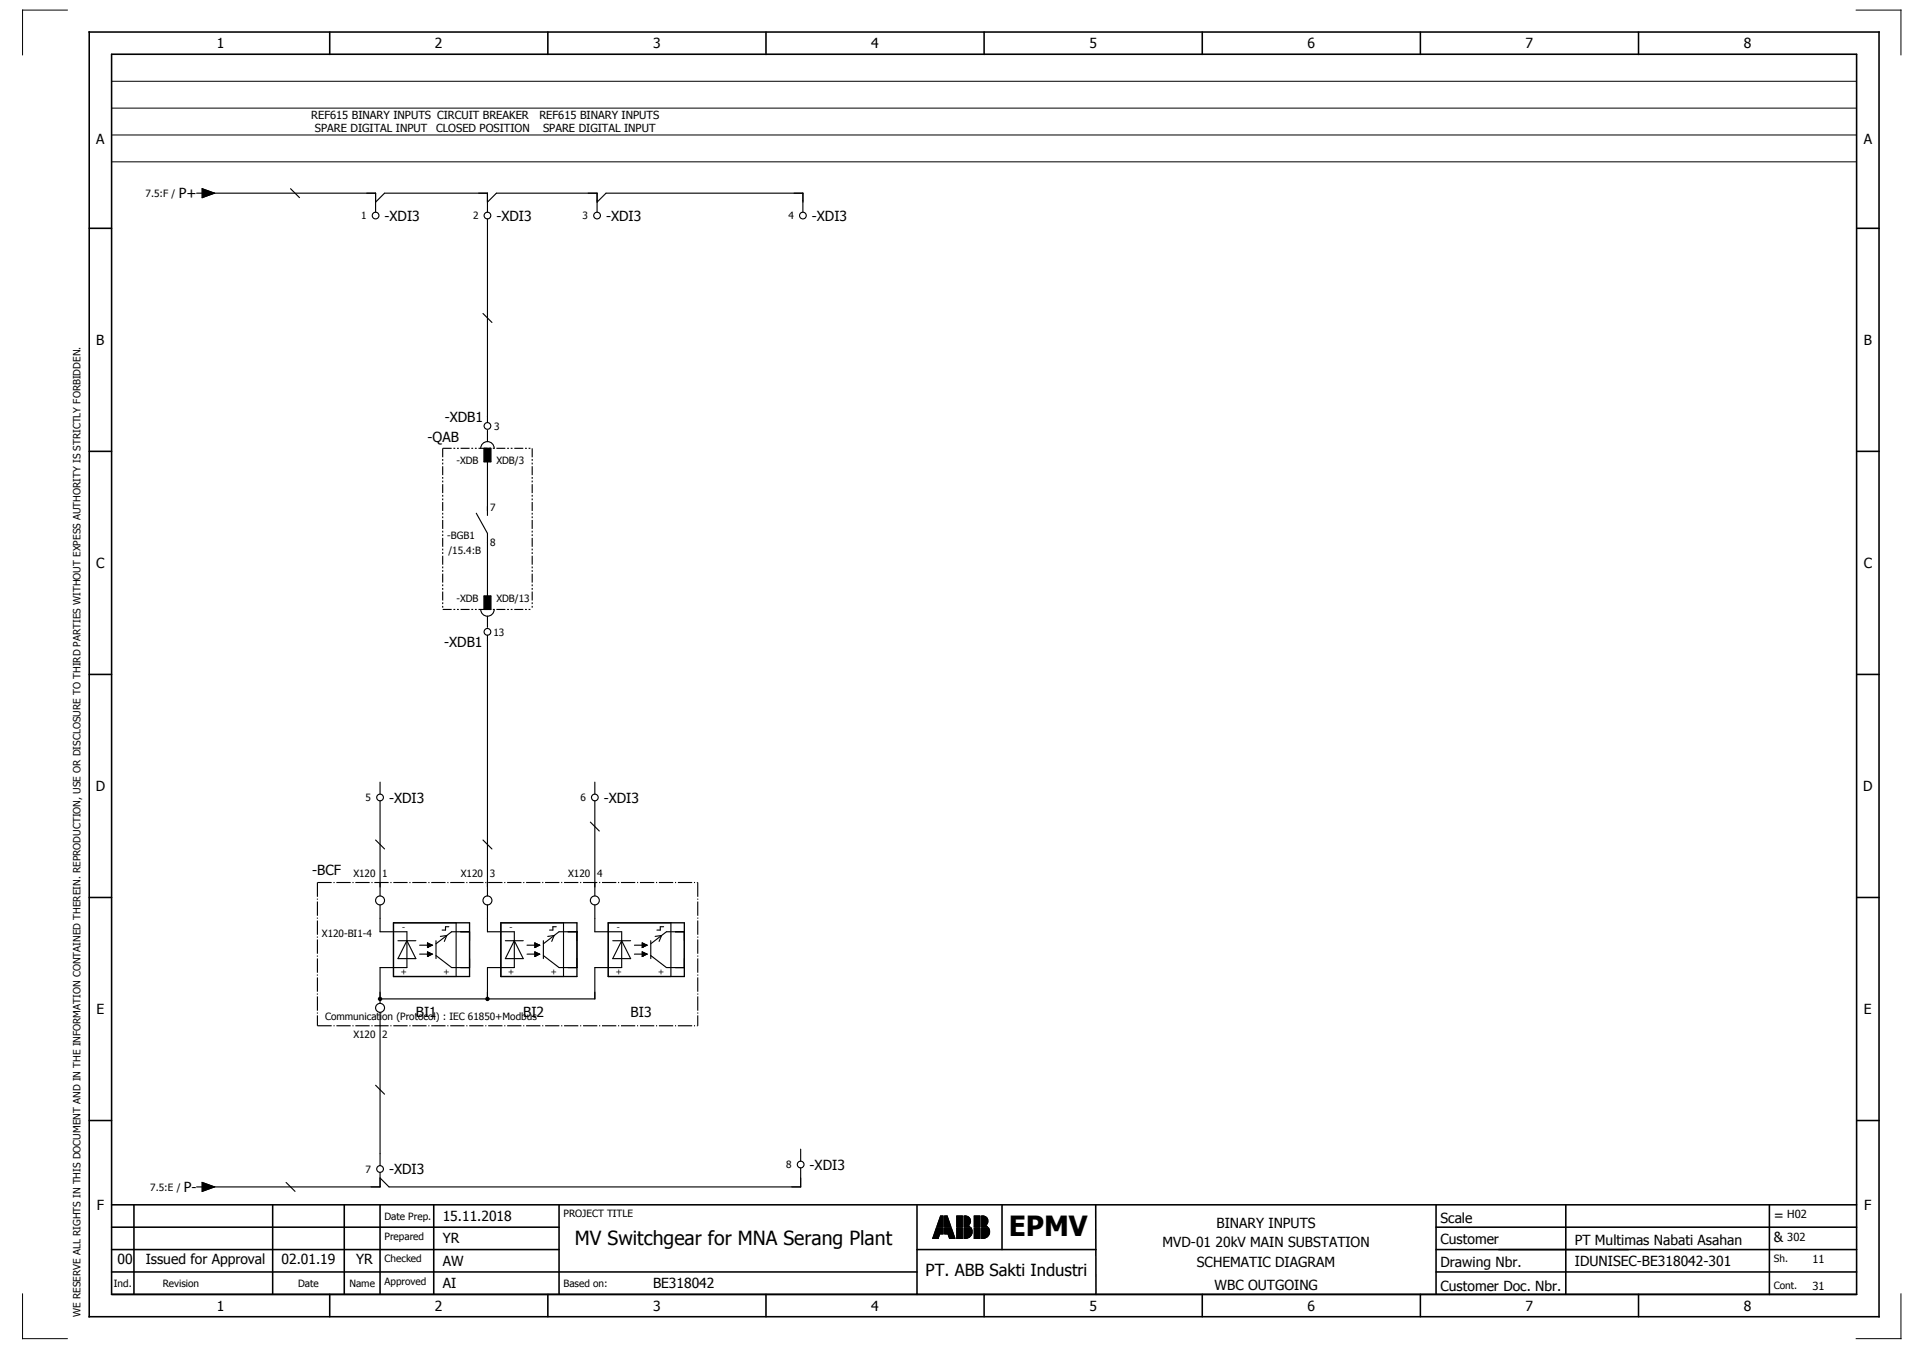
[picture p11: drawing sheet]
<svg xmlns="http://www.w3.org/2000/svg" width="427mm" height="301mm" viewBox="0 0 427 301" stroke-linecap="round" stroke-linejoin="round" font-family="sans-serif">
<g fill="none" stroke="#000" stroke-width=".35">
<path d="M19.9 7.2h400v287h-400zM24.9 12.1h390v277.1h-390zM73.7 7.2v5M122.4 7.2v5M171.2 7.2v5M219.9 7.2v5M268.7 7.2v5M317.4 7.2v5M366.2 7.2v5M19.9 51h5M414.9 51h5M19.9 100.8h5"/>
<path d="M414.9 100.8h5M19.9 150.7h5M414.9 150.7h5M19.9 200.5h5M414.9 200.5h5M19.9 250.3h5M414.9 250.3h5M24.9 279.2h100M24.9 269.2h390M24.9 274.2h100M29.9 269.2v20M60.9 269.2v20"/>
<path d="M76.9 269.2v20M84.9 269.2v20M96.9 269.2v20M124.9 269.2v20M204.9 279.2h40M204.9 269.2v20M223.9 269.2v10M244.9 269.2v20M320.9 279.2h94M320.9 269.2v20M320.9 274.2h94M349.9 269.2v20"/>
<path d="M395.4 269.2v20M24.9 289.2h390M24.9 284.2h180M73.7 289.2v5M122.4 289.2v5M171.2 289.2v5M219.9 289.2v5M268.7 289.2v5M317.4 289.2v5M320.9 284.2h94M366.2 289.2v5"/>
</g>
<g fill="none" stroke="#000" stroke-width=".22">
<path d="M15 2.3h-10v10M24.9 18.2h390M24.9 12.2h390M414.8 2.3h10v10M24.9 24.2h390M24.9 30.2h390M24.9 36.2h390M208.5 276.5v.2M208.6 276.3v.4M208.6 276.1v.6M208.7 275.9v.8M208.8 275.6v1.1"/>
<path d="M208.9 275.4v1.3M209 275.2v1.5M209 275v1.7M209.1 274.7v2M209.2 274.5v2.2M209.3 274.3l-.9 2.4h1.3l.3-1M209.3 274.3h1.5v1.4h-.8M209.3 274.3v2.4M209.4 273.8v.2M209.4 274.3v2.4M209.5 273.6v.4M209.5 274.3v2.4"/>
<path d="M209.6 273.4v.6M209.6 274.3v2.4M209.7 273.2v.8M209.7 274.3v2.4M209.7 273v1M209.7 274.3v2.2M209.8 272.7v1.3M209.8 274.3v2M209.9 272.5v1.5M209.9 274.3v1.8M210 272.3v1.7M210 274.3v1.6"/>
<path d="M210 272.1v1.9M210 274.3v1.4M210.1 271.8v2.2M210.1 274.3v1.4M210.2 271.7h.6v2.3h-1.4zM210.2 271.7v2.3M210.2 274.3v1.4M210.3 271.7v2.3M210.3 274.3v1.4M210.4 271.7v2.3M210.4 274.3v1.4M210.5 271.7v2.3"/>
<path d="M210.5 274.3v1.4M210.6 271.7v2.3M210.6 274.3v1.4M210.7 271.7v2.3M210.7 274.3v1.4M210.8 271.7v2.3M210.8 274.3v1.4M211.1 271.7h.6l.8 2.3h-1.4zM211.1 271.7v2.3M211.1 274.3v1.4M211.2 271.7v2.3M211.2 274.3v1.4"/>
<path d="M211.3 271.7v2.3M211.3 274.3v1.4M211.4 271.7v2.3M211.4 274.3v1.4M211.5 271.7v2.3M211.5 274.3v1.4M211.6 271.7v2.3M211.6 274.3v1.4M211.7 271.7v2.3M211.7 274.3v1.4M211.8 271.9v2.1M211.8 274.3v1.4"/>
<path d="M211.8 275.7h-.7v-1.4h1.5l.8 2.4M211.8 275.7l.4 1h1.2M211.8 272.1v1.9M211.9 272.3v1.7M211.9 274.3v1.6M212 272.5v1.5M212 274.3v1.8M212.1 272.8v1.2M212.1 274.3v2M212.2 273v1M212.2 274.3v2.3M212.2 273.2v.8"/>
<path d="M212.2 274.3v2.4M212.3 273.4v.6M212.3 274.3v2.4M212.4 273.7v.3M212.4 274.3v2.4M212.5 273.9v.1M212.5 274.3v2.4M212.6 274.3v2.4M212.7 274.6v2.1M212.8 274.8v1.9M212.9 275v1.7M212.9 275.2v1.5"/>
<path d="M213 275.5v1.2M213.1 275.7v1M213.2 275.9v.8M213.3 276.1v.6M213.3 276.3v.4M213.4 276.6v.1M213.8 271.7h1.3v2.3h-1.3zM213.8 274.3h1.3v2.4h-1.3zM213.9 271.7v2.3M213.9 274.3v2.4M214 271.7v2.3M214 274.3v2.4"/>
<path d="M214.1 271.7v2.3M214.1 274.3v2.4M214.2 271.7v2.3M214.2 274.3v2.4M214.3 271.7v2.3M214.3 274.3v2.4M214.4 271.7v2.3M214.4 274.3v2.4M214.5 271.7v2.3M214.5 274.3v2.4M214.6 271.7v2.3M214.6 274.3v2.4"/>
<path d="M214.7 271.7v2.3M214.7 274.3v2.4M214.8 271.7v2.3M214.8 274.3v2.4M214.9 271.7v2.3M214.9 274.3v2.4M215 271.7v2.3M215 274.3v2.4M215.4 271.7a1.16 1.16 0 0 1 1.4 .6 1.16 1.16 0 0 1-.5 1.5l.5 .2h-1.4zM215.5 271.7v2.3M215.5 274.3v2.4M215.6 271.7v2.3"/>
<path d="M215.6 274.3v2.4M215.7 271.7v2.3M215.7 274.3v2.4M215.8 271.7v2.3M215.8 274.3v2.4M215.9 271.7v2.3M215.9 274.3v2.4M216 271.7v2.3M216 274.3v2.3M216.1 271.7v2.3M216.1 274.3v2.3M216.2 271.7v2.3"/>
<path d="M216.2 274.3v2.3M216.3 271.8v2.2M216.3 274.3v2.3M216.4 271.8v2.2M216.4 274.3v2.2M216.5 271.9v1.8M216.5 273.8v.2M216.5 274.3v2.2M216.5 271.9v1.7M216.5 273.9v.1M216.6 272v1.5M216.6 273.9v.1"/>
<path d="M216.6 274.3v2.1M216.7 272.1v1.4M216.7 274h.1M216.7 274.3v2.1M216.8 272.2v1.1M216.8 274.3v2M216.8 272.4v.8M216.8 274.3v1.9M216.9 274.3v1.8M217 274.3v1.7M217 274.3a1.5 1.5 0 0 1-1.2 2.4M217 274.3h-1.6v2.4h.4"/>
<path d="M217.1 274.4v1.5M217.2 274.5v1.3M217.2 274.8v.8M217.7 271.7h1.3v2.3h-1.3zM217.7 274.3h1.3v2.4h-1.3zM217.8 271.7v2.3M217.8 274.3v2.4M217.9 271.7v2.3M217.9 274.3v2.4M218 271.7v2.3M218 274.3v2.4M218.1 271.7v2.3"/>
<path d="M218.1 274.3v2.4M218.2 271.7v2.3M218.2 274.3v2.4M218.3 271.7v2.3M218.3 274.3v2.4M218.4 271.7v2.3M218.4 274.3v2.4M218.5 271.7v2.3M218.5 274.3v2.4M218.6 271.7v2.3M218.6 274.3v2.4M218.7 271.7v2.3"/>
<path d="M218.7 274.3v2.4M218.8 271.7v2.3M218.8 274.3v2.4M218.9 271.7v2.3M218.9 274.3v2.4M219 271.7v2.3M219 274.3v2.4M219.3 274.3h1.6a1.53 1.53 0 0 1 0 1.7 1.53 1.53 0 0 1-1.6 .7zM219.3 271.7a1.16 1.16 0 0 1 1.4 .6 1.16 1.16 0 0 1-.5 1.5l.5 .2h-1.4zM219.4 271.7v2.3M219.4 274.3v2.4M219.5 271.7v2.3"/>
<path d="M219.5 274.3v2.4M219.6 271.7v2.3M219.6 274.3v2.4M219.7 271.7v2.3M219.7 274.3v2.4M219.8 271.7v2.3M219.8 274.3v2.4M219.9 271.7v2.3M219.9 274.3v2.3M220 271.7v2.3M220 274.3v2.3M220.1 271.7v2.3"/>
<path d="M220.1 274.3v2.3M220.2 271.8v2.2M220.2 274.3v2.3M220.3 271.8v2.2M220.3 274.3v2.2M220.4 271.9v1.8M220.4 273.8v.2M220.4 274.3v2.2M220.4 271.9v1.7M220.4 273.9v.1M220.5 272v1.5M220.5 273.9v.1"/>
<path d="M220.5 274.3v2.1M220.6 272.1v1.3M220.6 274h.1M220.6 274.3v2.1M220.7 272.2v1.1M220.7 274.3v2M220.8 272.4v.8M220.8 274.3v1.9M220.8 274.3v1.8M220.9 274.3v1.7M221 274.4v1.5M221.1 274.6v1.2"/>
<path d="M221.1 274.8v.7M5 289.1v10h10M424.8 289.1v10h-10"/>
</g>
<g fill="none" stroke="#000" stroke-width=".25">
<path d="M43.9 43.2h1.3M45.2 42.2l2.7 1-2.7 1zM45.9 43.2h38v4.2M64.9 42.2l2 2M83.9 45.2l2-2h23v4.2M108.9 45.2l2-2h22.5v4.2M108.9 48.9v45.5M133.4 45.2l2-2h44v4.2M107.9 70l2 2M108.9 96.2v2.5M106.4 114.7l2.5 4.5v14M107.4 100.2a1.5 1.5 0 0 1 1.5-1.5 1.5 1.5 0 0 1 1.5 1.5"/>
<path d="M108.2 100.2h1.5v3h-1.5zM108.9 103.2v12M107.4 136.2a1.5 1.5 0 0 0 1.5 1.5 1.5 1.5 0 0 0 1.5-1.5M108.2 133.2h1.5v3h-1.5zM108.9 137.7v2.5M108.9 141.9v58.3M84.9 174.7v2.7M84.9 178.9v21.3M132.9 174.7v2.7M132.9 178.9v21.3M83.9 187.7l2 2M107.9 187.7l2 2"/>
<path d="M131.9 183.7l2 2M84.9 202.2v6h6v8h-6v8M87.9 206.2h14v12h-14zM88.9 210.2h4M90.9 210.2l2 4h-4zM93.8 211.2h2.8M93.8 213.2h2.8M95.5 213.7h.1M95.5 211.7h.1M96.6 213.2l-1.1 .5M96.6 213.2l-1.1-.5v1M96.6 211.2l-1.1-.5v1"/>
<path d="M96.6 211.2l-1.1 .5M97.4 210.8l3.5-2.6h4v8h-4l-3.5-2.7M97.4 210.2v4M98.4 209.2l1.4-.2-.5 1.3M100.3 207h-.7v.8h-.8M108.9 202.2v6h6v8h-6v7M111.9 206.2h14v12h-14zM112.9 210.2h4M114.9 210.2l2 4h-4zM117.8 211.2h2.8M117.8 213.2h2.8M119.5 213.7h.1"/>
<path d="M119.5 211.7h.1M120.6 213.2l-1.1 .5M120.6 213.2l-1.1-.5v1M120.6 211.2l-1.1-.5v1M120.6 211.2l-1.1 .5M121.4 210.8l3.5-2.6h4v8h-4l-3.5-2.7M121.4 210.2v4M122.4 209.2l1.4-.2-.5 1.3M124.3 207h-.7v.8h-.8M132.9 202.2v6h6v8h-6v7h-48M135.9 206.2h14v12h-14zM136.9 210.2h4"/>
<path d="M138.9 210.2l2 4h-4zM141.8 211.2h2.8M141.8 213.2h2.8M143.5 213.7h.1M143.5 211.7h.1M144.6 213.2l-1.1 .5M144.6 213.2l-1.1-.5v1M144.6 211.2l-1.1-.5v1M144.6 211.2l-1.1 .5M145.4 210.8l3.5-2.6h4v8h-4l-3.5-2.7M145.4 210.2v4M146.4 209.2l1.4-.2-.5 1.3"/>
<path d="M148.3 207h-.7v.8h-.8M84.9 226.2v34.2M83.9 242.4l2 2M178.9 256.7v2.7M43.9 265.2h1.3M45.2 264.2l2.7 1-2.7 1zM63.9 264.2l2 2M84.9 261.9v3.3h-39M178.9 260.9v4.3h-92l-2-2"/>
<circle cx="83.9" cy="48.2" r=".75"/>
<circle cx="108.9" cy="48.2" r=".75"/>
<circle cx="133.4" cy="48.2" r=".75"/>
<circle cx="179.4" cy="48.2" r=".75"/>
<circle cx="108.9" cy="95.2" r=".75"/>
<circle cx="108.9" cy="141.2" r=".75"/>
<circle cx="84.9" cy="178.2" r=".75"/>
<circle cx="132.9" cy="178.2" r=".75"/>
<circle cx="84.9" cy="201.2" r="1"/>
<circle cx="108.9" cy="201.2" r="1"/>
<circle cx="132.9" cy="201.2" r="1"/>
<circle cx="84.9" cy="225.2" r="1"/>
<circle cx="84.9" cy="261.2" r=".75"/>
<circle cx="178.9" cy="260.2" r=".75"/>
</g>
<path d="M98.9 100.2h20M98.9 100.2v36M118.9 100.2v36M98.9 136.2h20" fill="none" stroke="#000" stroke-width=".25" stroke-dasharray="2 .4 .4 .4 .4 .4" stroke-linecap="butt"/>
<path d="M45.2 42.2l2.7 1-2.7 1zM108.2 100.2h1.5v3h-1.5zM108.2 133.2h1.5v3h-1.5zM95.5 212.7l1.1 .5-1.1 .5zM95.5 210.7l1.1 .5-1.1 .5zM119.5 212.7l1.1 .5-1.1 .5zM119.5 210.7l1.1 .5-1.1 .5zM143.5 212.7l1.1 .5-1.1 .5zM143.5 210.7l1.1 .5-1.1 .5zM45.2 264.2l2.7 1-2.7 1z" fill="#000" stroke="#000" stroke-width=".22"/>
<path d="M108.2 136.2h1.5M70.9 197.2h85M70.9 197.2v32M155.9 197.2v32M70.9 229.2h85" fill="none" stroke="#000" stroke-width=".25" stroke-dasharray="3.2 .4 .3 .4" stroke-linecap="butt"/>
<path d="M87.9 206.2h17v12h-17zM111.9 206.2h17v12h-17zM135.9 206.2h17v12h-17z" fill="none" stroke="#000" stroke-width=".3"/>
<g fill="#000">
<circle cx="84.9" cy="223.2" r=".5"/>
<circle cx="108.9" cy="223.2" r=".5"/>
</g>
<text font-size="6.2" x="225.4" y="276.2">EPMV</text>
<text font-size="4.3" x="128.5" y="278.2">MV Switchgear for MNA Serang Plant</text>
<text font-size="3.7" x="206.9" y="285.1">PT. ABB Sakti Industri</text>
<g font-size="3.1">
<text x="48.5" y="10.8">1</text>
<text x="97.2" y="10.8">2</text>
<text x="146" y="10.8">3</text>
<text x="194.7" y="10.8">4</text>
<text x="243.5" y="10.8">5</text>
<text x="292.2" y="10.8">6</text>
<text x="341" y="10.8">7</text>
<text x="389.7" y="10.8">8</text>
<text x="21.5" y="32.2">A</text>
<text x="416.5" y="32.2">A</text>
<text x="40" y="44.3">P+</text>
<text x="85.9" y="49.3">-XDI3</text>
<text x="110.9" y="49.3">-XDI3</text>
<text x="135.4" y="49.3">-XDI3</text>
<text x="181.4" y="49.3">-XDI3</text>
<text x="21.5" y="77">B</text>
<text x="416.5" y="77">B</text>
<text x="99.4" y="94.2">-XDB1</text>
<text x="95.5" y="98.7">-QAB</text>
<text x="21.5" y="126.9">C</text>
<text x="416.5" y="126.9">C</text>
<text x="99.3" y="144.5">-XDB1</text>
<text x="21.4" y="176.7">D</text>
<text x="86.9" y="179.3">-XDI3</text>
<text x="134.9" y="179.3">-XDI3</text>
<text x="416.4" y="176.7">D</text>
<text x="69.8" y="195.4">-BCF</text>
<text x="21.6" y="226.5">E</text>
<text x="92.9" y="227.3">BI1</text>
<text x="116.9" y="227.3">BI2</text>
<text x="140.9" y="227.3">BI3</text>
<text x="416.6" y="226.5">E</text>
<text x="86.9" y="262.3">-XDI3</text>
<text x="180.9" y="261.3">-XDI3</text>
<text x="41.1" y="266.3">P-</text>
<text x="21.6" y="270.4">F</text>
<text x="98.9" y="272.8">15.11.2018</text>
<text x="271.9" y="274.2">BINARY INPUTS</text>
<text x="321.9" y="273.2">Scale</text>
<text x="396.4" y="272.5">=</text>
<text x="416.6" y="270.4">F</text>
<text x="98.9" y="277.8">YR</text>
<text x="259.8" y="278.6">MVD-01 20kV MAIN SUBSTATION</text>
<text x="321.9" y="277.9">Customer</text>
<text x="351.9" y="278.1">PT Multimas Nabati Asahan</text>
<text x="396.4" y="277.5">&amp;</text>
<text x="26.2" y="282.3">00</text>
<text x="32.6" y="282.3">Issued for Approval</text>
<text x="62.9" y="282.3">02.01.19</text>
<text x="79.6" y="282.3">YR</text>
<text x="98.9" y="282.8">AW</text>
<text x="98.9" y="287.8">AI</text>
<text x="145.9" y="287.8">BE318042</text>
<text x="267.5" y="283.2">SCHEMATIC DIAGRAM</text>
<text x="321.9" y="283.2">Drawing Nbr.</text>
<text x="352" y="282.8">IDUNISEC-BE318042-301</text>
<text x="48.5" y="292.8">1</text>
<text x="97.2" y="292.8">2</text>
<text x="146" y="292.8">3</text>
<text x="194.7" y="292.8">4</text>
<text x="243.5" y="292.8">5</text>
<text x="271.5" y="288.1">WBC OUTGOING</text>
<text x="292.2" y="292.8">6</text>
<text x="321.9" y="288.4">Customer Doc. Nbr.</text>
<text x="341" y="292.8">7</text>
<text x="389.7" y="292.8">8</text>
</g>
<g font-size="2.5">
<text x="69.5" y="26.6">REF615 BINARY INPUTS CIRCUIT BREAKER</text>
<text x="70.4" y="29.6">SPARE DIGITAL INPUT</text>
<text x="97.5" y="29.6">CLOSED POSITION</text>
<text x="120.5" y="26.6">REF615 BINARY INPUTS</text>
<text x="121.4" y="29.6">SPARE DIGITAL INPUT</text>
<text x="399.4" y="272.2">H02</text>
<text x="399.4" y="277.2">302</text>
<text x="405.1" y="282.2">11</text>
<text x="405.1" y="288.1">31</text>
</g>
<g font-size="2.2">
<text x="32.5" y="44">7.5:F /</text>
<text x="80.7" y="49">1</text>
<text x="105.7" y="49">2</text>
<text x="130.2" y="49">3</text>
<text x="176.2" y="49">4</text>
<text x="110.5" y="96">3</text>
<text x="102" y="103.7">-XDB</text>
<text x="110.9" y="103.7">XDB/3</text>
<text x="109.5" y="114.1">7</text>
<text x="100" y="120.4">-BGB1</text>
<text x="100.2" y="123.9">/15.4:B</text>
<text x="109.5" y="122">8</text>
<text x="102" y="134.4">-XDB</text>
<text x="110.9" y="134.4">XDB/13</text>
<text x="110.3" y="142">13</text>
<text x="81.7" y="179">5</text>
<text x="129.7" y="179">6</text>
<text x="79" y="196">X120</text>
<text x="85.4" y="196">1</text>
<text x="103" y="196">X120</text>
<text x="109.4" y="196">3</text>
<text x="127" y="196">X120</text>
<text x="133.4" y="196">4</text>
<text x="71.9" y="209.4">X120-BI1-4</text>
<text x="72.6" y="228">Communication (Protocol) : IEC 61850+Modbus</text>
<text x="79" y="232">X120</text>
<text x="85.4" y="232">2</text>
<text x="81.7" y="262">7</text>
<text x="175.7" y="261">8</text>
<text x="33.6" y="266">7.5:E /</text>
<text x="85.9" y="272.5">Date Prep.</text>
<text x="125.9" y="271.9">PROJECT TITLE</text>
<text x="85.9" y="277">Prepared</text>
<text x="85.9" y="282">Checked</text>
<text x="396.4" y="281.9">Sh.</text>
<text x="25.4" y="287.5">Ind.</text>
<text x="36.4" y="287.5">Revision</text>
<text x="66.6" y="287.5">Date</text>
<text x="78.1" y="287.5">Name</text>
<text x="85.9" y="287">Approved</text>
<text x="125.9" y="287.5">Based on:</text>
<text x="396.4" y="287.9">Cont.</text>
<text x="18" y="294.2" transform="rotate(-90 18 294.2)">WE RESERVE ALL RIGHTS IN THIS DOCUMENT AND IN THE INFORMATION CONTAINED THEREIN. REPRODUCTION, USE OR DISCLOSURE TO THIRD PARTIES WITHOUT EXPESS AUTHORITY IS STRICTLY FORBIDDEN.</text>
</g>
<g font-size="1.9">
<text x="89.9" y="207.8">-</text>
<text x="113.9" y="207.8">-</text>
<text x="137.9" y="207.8">-</text>
<text x="90.9" y="217.8" transform="rotate(-90 90.9 217.8)">+</text>
<text x="100.4" y="217.8" transform="rotate(-90 100.4 217.8)">+</text>
<text x="114.9" y="217.8" transform="rotate(-90 114.9 217.8)">+</text>
<text x="124.4" y="217.8" transform="rotate(-90 124.4 217.8)">+</text>
<text x="138.9" y="217.8" transform="rotate(-90 138.9 217.8)">+</text>
<text x="148.4" y="217.8" transform="rotate(-90 148.4 217.8)">+</text>
</g>
</svg>
